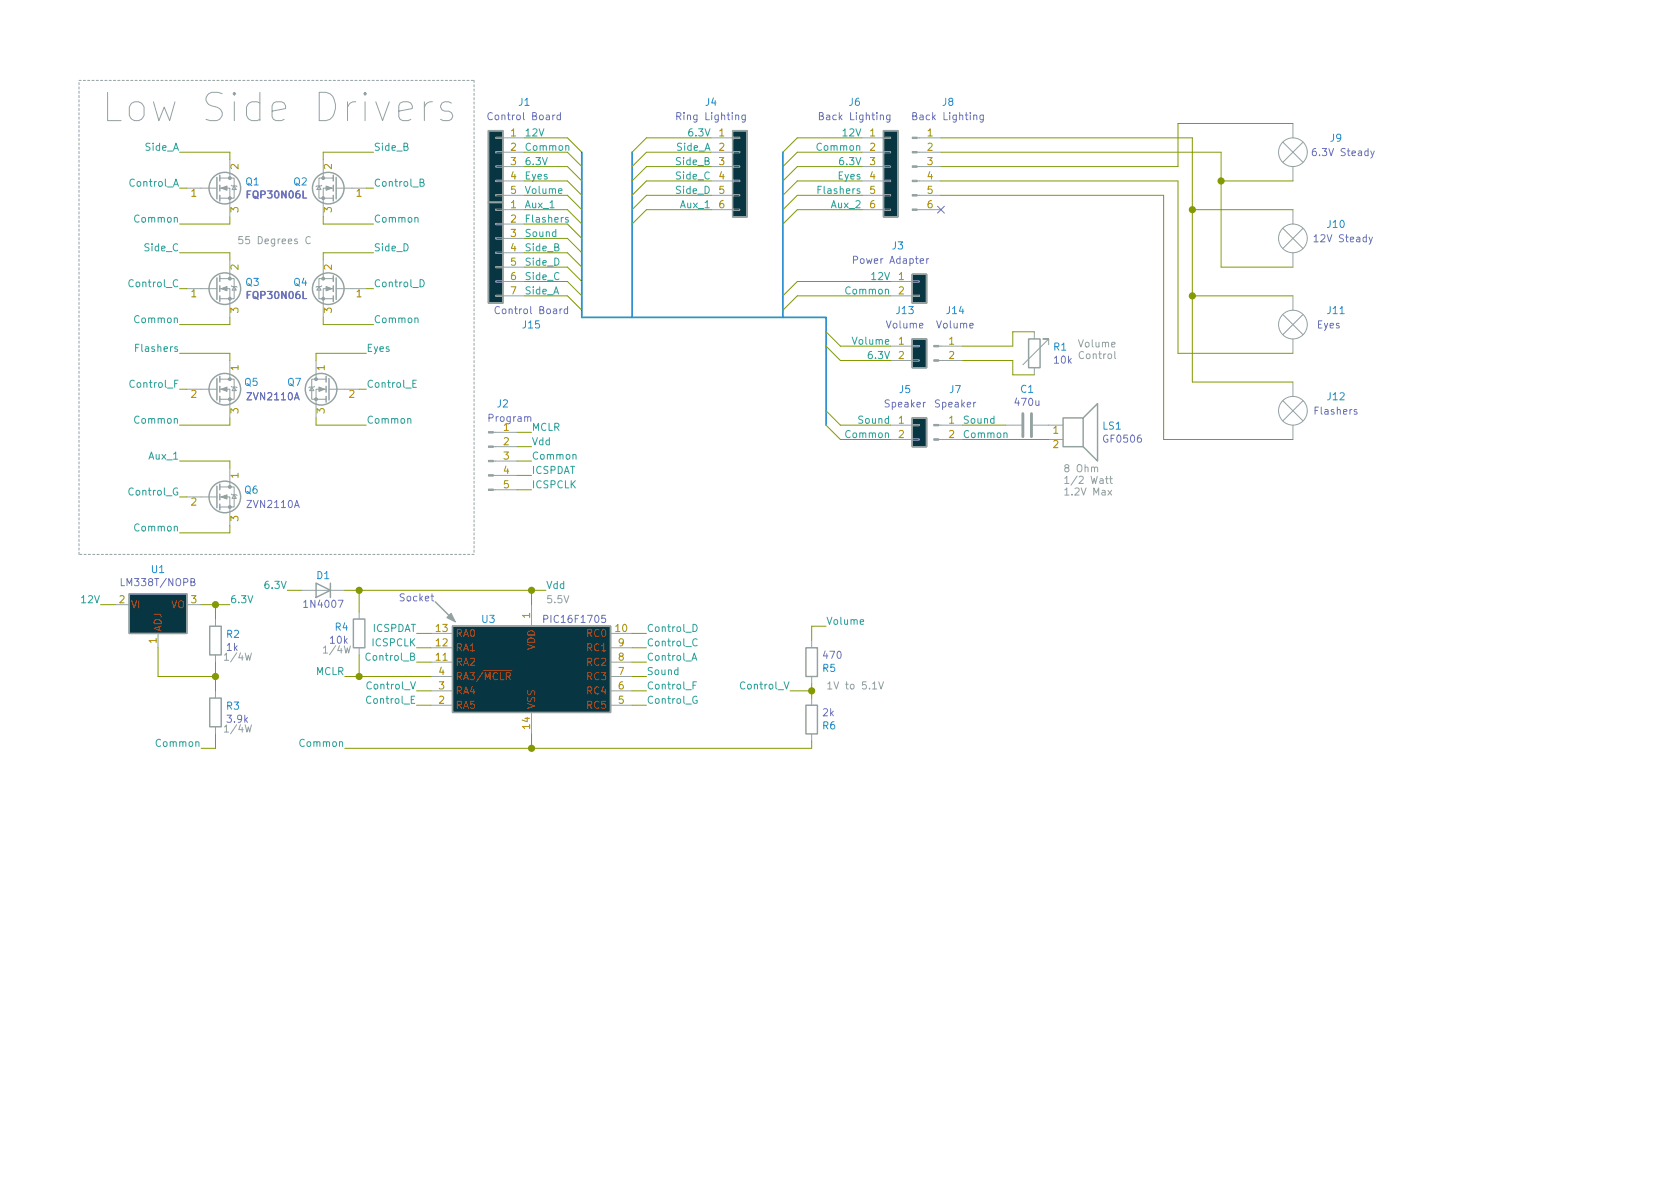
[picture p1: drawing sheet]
<svg xmlns="http://www.w3.org/2000/svg" width="297mm" height="210mm" viewBox="0 0 297 210" stroke-linecap="round" stroke-linejoin="round" font-family="sans-serif">
<g fill="#93a1a1" stroke="#93a1a1" stroke-width=".18">
<path d="M165.1 63.6h.9v.3h-.9z"/>
<path d="M165.1 61.1h.9v.2h-.9z"/>
<path d="M161.3 37h.9v.2h-.9z"/>
<path d="M161.3 34.4h.9v.3h-.9z"/>
<path d="M161.3 31.9h.9v.2h-.9z"/>
<path d="M161.3 29.3h.9v.3h-.9z"/>
<path d="M161.3 26.8h.9v.2h-.9z"/>
<path d="M161.3 24.3h.9v.2h-.9z"/>
<path d="M56.4 68.4l1 .4-1 .4z"/>
<path d="M39.1 51l1-.3v.7z"/>
<path d="M57.7 50.7l1 .3-1 .4z"/>
<path d="M39.1 33.3l1-.4v.7z"/>
<path d="M86.4 86.5h.8v.2h-.8z"/>
<path d="M86.4 83.9h.8v.3h-.8z"/>
<path d="M86.4 81.4h.8v.3h-.8z"/>
<path d="M86.4 78.9h.8v.2h-.8z"/>
<path d="M86.4 76.3h.8v.3h-.8z"/>
<path d="M39.1 87.9l1-.4v.8z"/>
<path d="M165.1 77.6h.9v.2h-.9z"/>
<path d="M165.1 75.1h.9v.2h-.9z"/>
<path d="M57.7 32.9l1 .4-1 .3z"/>
<path d="M79 109.2l.8-.7 .7 1.5z"/>
<path d="M39.1 68.8l1-.4v.8z"/>
<circle cx="55.9" cy="70.6" r=".25"/>
<circle cx="55.9" cy="67.1" r=".25"/>
<circle cx="40.6" cy="52.8" r=".25"/>
<circle cx="40.6" cy="49.3" r=".25"/>
<circle cx="57.1" cy="52.8" r=".25"/>
<circle cx="57.1" cy="49.3" r=".25"/>
<circle cx="40.6" cy="35" r=".25"/>
<circle cx="40.6" cy="31.5" r=".25"/>
<circle cx="40.6" cy="89.7" r=".25"/>
<circle cx="40.6" cy="86.1" r=".25"/>
<circle cx="57.1" cy="35" r=".25"/>
<circle cx="57.1" cy="31.5" r=".25"/>
<circle cx="40.6" cy="70.6" r=".25"/>
<circle cx="40.6" cy="67.1" r=".25"/>
</g>
<g fill="none" stroke="#93a1a1" stroke-width=".18">
<path d="M70.5 19.7l2.4-.5v-.5l-.3-.5-.4-.2h-1l-.5 .2-.2 .5v1.9l.2 .5 .5 .2h1l.4-.2M75 18v3.3M76.5 18a1.27 1.27 0 0 0-1.5 .9M79.8 18.2l-.5-.2h-.7l-.5 .2-.2 .5 .2 .7 .5 .3h.7l.5 .2 .2 .5-.2 .7-.5 .2h-.9l-.5-.2M33 33.3h5.4M38.9 33.3h1.7v5M38.9 31.5h2.5v3.5h-2.5M40.6 28.2v3.3M40.9 32.8l.1 .1h.8l.1 .1M41.4 32.9l.4 .6h-.8zM56.4 32.9l.4 .6h-.8zM56.9 32.8l-.1 .1h-.8l-.1 .1"/>
<path d="M57.1 28.2v3.3M58.9 33.3h-1.8v5M58.9 31.5h-2.5v3.5h2.5M59.4 33.3h5.4M87.6 34.4h1.3v.3h-1.3zM87.6 31.9h1.3v.2h-1.3zM87.6 26.8h1.3v.2h-1.3zM87.6 24.3h1.3v.2h-1.3zM87.6 29.3h1.3v.3h-1.3zM87.6 39.5h1.3v.2h-1.3zM87.6 37h1.3v.2h-1.3zM88.9 37.1h3.8"/>
<path d="M88.9 34.5h3.8M88.9 32h3.8M88.9 29.5h3.8M88.9 26.9h3.8M88.9 24.4h3.8M88.9 39.6h3.8M125.7 37.1h3.8M125.7 34.5h3.8M125.7 32h3.8M125.7 29.5h3.8M125.7 26.9h3.8M125.7 24.4h3.8"/>
<path d="M129.5 34.4h1.3v.3h-1.3zM129.5 37h1.3v.2h-1.3zM129.5 31.9h1.3v.2h-1.3zM129.5 26.8h1.3v.2h-1.3zM129.5 24.3h1.3v.2h-1.3zM129.5 29.3h1.3v.3h-1.3zM152.4 37.1h3.8M152.4 34.5h3.8M152.4 32h3.8M152.4 29.5h3.8M152.4 26.9h3.8M152.4 24.4h3.8"/>
<path d="M156.2 34.4h1.3v.3h-1.3zM156.2 37h1.3v.2h-1.3zM156.2 31.9h1.3v.2h-1.3zM156.2 26.8h1.3v.2h-1.3zM156.2 24.3h1.3v.2h-1.3zM156.2 29.3h1.3v.3h-1.3zM162.2 37.1h4.2M162.2 34.5h4.2M162.2 32h4.2M162.2 29.5h4.2M162.2 26.9h4.2M162.2 24.4h4.2"/>
<path d="M226.8 25.1l3.6 3.6M228.6 21.8v2.6M228.6 29.5v2.5M228.6 37.1v2.5M230.4 25.1l-3.6 3.6M33 51h5.4M38.9 51h1.7v5.1M38.9 49.3h2.5v3.5h-2.5M40.6 46v3.3M40.9 50.5l.1 .2h.8l.1 .1M41.4 50.7l.4 .6h-.8zM54.9 42a.51 .51 0 0 0-.7 0 .51 .51 0 0 0-.1 .6 .46 .46 0 0 0 .2 .5 .46 .46 0 0 0 .6-.1"/>
<path d="M56.4 50.7l.4 .6h-.8zM56.9 50.5l-.1 .2h-.8l-.1 .1M57.1 46v3.3M58.9 51h-1.8v5.1M58.9 49.3h-2.5v3.5h2.5M59.4 51h5.4M87.6 49.7h1.3v.2h-1.3zM87.6 52.2h1.3v.2h-1.3zM87.6 47.1h1.3v.3h-1.3zM87.6 42h1.3v.3h-1.3zM87.6 44.6h1.3v.2h-1.3zM88.9 49.8h3.8"/>
<path d="M88.9 52.3h3.8M88.9 42.2h3.8M88.9 44.7h3.8M88.9 47.2h3.8M157.5 49.8h3.8M157.5 52.3h3.8M161.3 52.2h1.3v.2h-1.3zM161.3 49.7h1.3v.2h-1.3zM182.9 58.7v1.2M226.8 55.6l3.6 3.6M226.8 40.4l3.6 3.5M228.6 44.7v2.5"/>
<path d="M228.6 52.3v2.6M228.6 59.9v2.6M230.4 55.6l-3.6 3.6M230.4 40.4l-3.6 3.5M33 68.8h5.4M38.9 68.8h1.7v5.1M38.9 67.1h2.5v3.5h-2.5M40.6 63.7v3.4M40.9 68.3l.1 .1h.8l.1 .2M41.4 68.4l.4 .7h-.8zM55.1 68.4l.4 .7h-.8zM55.6 68.3l-.1 .1h-.8l-.1 .2"/>
<path d="M55.9 63.7v3.4M57.7 68.8h-1.8v5.1M57.7 67.1h-2.6v3.5h2.6M58.2 68.8h5.3M87.2 79h4.2M87.2 76.4h4.2M157.5 63.7h3.8M157.5 61.2h3.8M157.5 75.2h3.8M157.5 77.7h3.8M161.3 63.6h1.3v.3h-1.3zM161.3 61.1h1.3v.2h-1.3z"/>
<path d="M161.3 77.6h1.3v.2h-1.3zM161.3 75.1h1.3v.2h-1.3zM166 63.7h4.2M166 61.2h4.2M166 75.2h4.2M166 77.7h4.2M177.8 75.2h2.8M182.6 75.2h5.4M182.9 65v1.3M185.4 61v-1.1h-1h1l-4.6 4.6M185.4 77.7h2.6M196.5 60.9l.7-.1-.1-.2-.4-.1-.2 .2 .1 .6h.5"/>
<path d="M197.1 62.1v1.1l.2 .2M226.8 70.9l3.6 3.5M228.6 67.6v2.5M228.6 75.2v2.5M230.4 70.9l-3.6 3.5M33 87.9h5.4M38.9 87.9h1.7v5.1M38.9 86.1h2.5v3.6h-2.5M40.6 82.8v3.3M40.9 87.4l.1 .1h.8l.1 .1M41.4 87.5l.4 .6h-.8zM87.2 86.6h4.2"/>
<path d="M87.2 84.1h4.2M87.2 81.5h4.2M193.5 82.8l.2-.2h.3l.1 .8M195.5 84.7h.4M195.7 84.2v1.1l.2 .2M195.9 86.7l.6 .8M196.2 84.7h.5M196.4 84.2v1.1l.3 .2M196.5 86.7l-.6 .8M20.3 106.9h2.6M27.9 112v2.5M33 106.9h2.6"/>
<path d="M38.1 109.5v1.2M38.1 115.8v1.3M43.4 115.5l.3 1.3 .2-1 .2 1 .3-1.3M53.3 104.4h7.7M57.2 114.6l.4-.4v1.3M57.2 115.5h.7M63.5 108.2v1.3M63.5 114.5v1.3M76.2 112h3.8M76.2 117.1h3.8M76.2 114.5h3.8M76.2 119.6h3.8"/>
<path d="M94 106.9v3.8M107.9 112h3.9M107.9 117.1h3.9M107.9 114.5h3.9M107.9 119.6h3.9M143.5 113.3v1.2M143.5 119.6v1.3M38.1 122.2v1.2M38.1 128.5v1.3M43.4 128.2l.3 1.3 .2-1 .2 1 .3-1.3M76.2 124.7h3.8M76.2 122.2h3.8"/>
<path d="M94 126v3.8M107.9 124.7h3.9M107.9 122.2h3.9M143.5 123.4v1.3M143.5 129.8v1.3M154.3 121.8h.7M155.4 120.6l.4 1.2 .4-1.2"/>
<circle cx="228.6" cy="26.9" r="2.54"/>
<circle cx="228.6" cy="42.2" r="2.54"/>
<circle cx="228.6" cy="57.4" r="2.54"/>
<circle cx="228.6" cy="72.6" r="2.54"/>
</g>
<g fill="none" stroke="#93a1a1" stroke-width=".25">
<path d="M38.4 31.4v3.8M38.9 31v1M38.9 32.8v1M38.9 34.5v1.1M58.9 31v1M58.9 32.8v1M58.9 34.5v1.1M59.4 31.4v3.8M86.4 23.1h2.5v12.7h-2.5zM86.4 35.8h2.5v17.8h-2.5zM129.5 23.1h2.6v15.2h-2.6zM156.2 23.1h2.5v15.2h-2.5z"/>
<path d="M38.4 49.1v3.9M38.9 48.8v1M38.9 50.5v1.1M38.9 52.3v1M58.9 48.8v1M58.9 50.5v1.1M58.9 52.3v1M59.4 49.1v3.9M161.3 59.9h2.5v5.1h-2.5zM161.3 48.5h2.5v5.1h-2.5zM181.9 59.9h2v5.1h-2zM38.4 66.9v3.8"/>
<path d="M38.9 66.5v1.1M38.9 68.3v1M38.9 70.1v1M57.7 66.5v1.1M57.7 68.3v1M57.7 70.1v1M58.2 66.9v3.8M161.3 73.9h2.5v5.1h-2.5zM188 73.9h3.5v5.1h-3.5zM191.5 73.9l2.6-2.5v10.1l-2.6-2.5M38.4 86v3.8M38.9 85.6v1"/>
<path d="M38.9 87.4v1M38.9 89.1v1.1M22.9 105h10.1v7h-10.1zM37.1 110.7h2v5.1h-2zM55.9 103.1l2.5 1.3-2.5 1.3zM58.4 103.1v2.6M62.5 109.5h2v5h-2zM77 106.4l3.3 3.3M80 110.7h27.9v15.3h-27.9zM142.5 114.5h2v5.1h-2zM37.1 123.4h2v5.1h-2zM142.5 124.7h2v5.1h-2z"/>
<circle cx="39.8" cy="33.3" r="2.79"/>
<circle cx="58" cy="33.3" r="2.79"/>
<circle cx="39.8" cy="51" r="2.79"/>
<circle cx="58" cy="51" r="2.79"/>
<circle cx="39.8" cy="68.8" r="2.79"/>
<circle cx="56.8" cy="68.8" r="2.79"/>
<circle cx="39.8" cy="87.9" r="2.79"/>
</g>
<g fill="none" stroke="#6c71c4" stroke-width=".18">
<path d="M99.1 19.9v1.3M99.1 20.4l-.4-.1-.2 .3 .1 .5h.5M131.8 20.3v1.1l-.3 .2-.3-.1M131.8 20.4l-.4-.1-.2 .3 .1 .5h.5M157.4 20.3v1.1l-.3 .2-.3-.1M157.4 20.4l-.4-.1-.3 .3 .2 .5h.5M165.8 36.5l1.2 1.2M167 36.5l-1.2 1.2M173.9 20.3v1.1l-.3 .2-.3-.1M173.9 20.4l-.4-.1-.2 .3 .1 .5h.5M243 26.7l-.4 1.1-.2 .2M100.4 54.7l-.4-.1-.3 .3 .2 .5h.5"/>
<path d="M100.4 54.2v1.3M163.9 45.7v.9M164.2 45.7l-.2 .1-.1 .2M242.7 41.9l-.4 1.2-.2 .1M93.3 73.9l.2-.2h.3l.1 .8M239.9 72.5l-.3-.1-.2 .2 .1 .2 .4 .1v.3h-.5M33.8 102.9h.5l.1-.5-.6-.1v1.3h.4l.3-.3v-.2l-.3-.2M96.1 109.5l.6-.1 .2-.2-.1-.3-.2-.1h-.5v1.3"/>
</g>
<g fill="#073642" stroke="#073642" stroke-width=".18">
<path d="M22.9 105h10.1v7h-10.1z"/>
<path d="M129.5 23.1h2.6v15.2h-2.6z"/>
<path d="M161.3 59.9h2.5v5.1h-2.5z"/>
<path d="M80 110.7h27.9v15.3h-27.9z"/>
<path d="M161.3 73.9h2.5v5.1h-2.5z"/>
<path d="M156.2 23.1h2.5v15.2h-2.5z"/>
<path d="M161.3 48.5h2.5v5.1h-2.5z"/>
<path d="M86.4 23.1h2.5v12.7h-2.5z"/>
<path d="M86.4 35.8h2.5v17.8h-2.5z"/>
</g>
<path d="M180.8 73.1v4.1M182.4 73.1v4.1" fill="none" stroke="#93a1a1" stroke-width=".51"/>
<path d="M89.2 118.6h1.3M89.5 119.6l.6-.1 .1-.5-.2-.1h-.5v1.3M89.8 119.6l.4 .6" fill="none" stroke="#cb4b16" stroke-width=".18"/>
<path d="M14 14.2h69.8M83.8 14.2v83.8M14 98v-83.8M83.8 98h-69.8" fill="none" stroke="#93a1a1" stroke-width=".18" stroke-dasharray=".4 .4"/>
<path d="M102.9 26.9v29.2h43.1v19.1M111.8 26.9v29.2M138.4 26.9v29.2" fill="none" stroke="#268bd2" stroke-width=".3"/>
<g fill="none" stroke="#859900" stroke-width=".18">
<path d="M31.7 26.9h8.9v1.3M31.7 33.3h1.3M40.6 38.3v1.3h-8.9M57.1 38.3v1.3h8.9M64.8 33.3h1.2M66 26.9h-8.9v1.3M92.7 29.5h7.6l2.6 2.5M92.7 32h7.6l2.6 2.5M92.7 24.4h7.6l2.6 2.5M92.7 26.9h7.6l2.6 2.6M92.7 37.1h7.6l2.6 2.5M92.7 39.6h7.6l2.6 2.6"/>
<path d="M92.7 34.5h7.6l2.6 2.6M125.7 29.5h-11.4l-2.5 2.5M125.7 32h-11.4l-2.5 2.5M125.7 24.4h-11.4l-2.5 2.5M125.7 26.9h-11.4l-2.5 2.6M125.7 37.1h-11.4l-2.5 2.5M125.7 34.5h-11.4l-2.5 2.6M152.4 29.5h-11.4l-2.6 2.5M152.4 32h-11.4l-2.6 2.5M152.4 24.4h-11.4l-2.6 2.5M152.4 26.9h-11.4l-2.6 2.6M152.4 37.1h-11.4l-2.6 2.5"/>
<path d="M152.4 34.5h-11.4l-2.6 2.6M166.4 32h41.9v30.5h20.3M166.4 24.4h44.4v43.2h17.8M166.4 26.9h49.5v20.3h12.7M166.4 34.5h39.3v43.2h22.9M210.8 37.1h17.8M215.9 32h12.7M228.6 21.8h-20.3v7.7h-41.9M31.7 44.7h8.9v1.3M31.7 51h1.3M40.6 56.1v1.3h-8.9M57.1 56.1v1.3h8.9"/>
<path d="M64.8 51h1.2M66 44.7h-8.9v1.3M92.7 47.2h7.6l2.6 2.6M92.7 52.3h7.6l2.6 2.6M92.7 49.8h7.6l2.6 2.5M92.7 44.7h7.6l2.6 2.5M92.7 42.2h7.6l2.6 2.5M146 58.7l2.6 2.5h8.9M157.5 52.3h-16.5l-2.6 2.6M157.5 49.8h-16.5l-2.6 2.5M182.9 58.7h-3.8v2.5h-8.9M210.8 52.3h17.8"/>
<path d="M31.7 62.5h8.9v1.2M31.7 68.8h1.3M40.6 73.9v1.3h-8.9M55.9 73.9v1.3h8.9M63.5 68.8h1.3M64.8 62.5h-8.9v1.2M91.4 76.4h2.6M91.4 79h2.6M146 61.2l2.6 2.5h8.9M146 72.6l2.6 2.6h8.9M146 75.2l2.6 2.5h8.9M170.2 63.7h8.9v2.6h3.8"/>
<path d="M170.2 75.2h7.6M170.2 77.7h15.2M31.7 87.9h1.3M31.7 81.5h8.9v1.3M40.6 93v1.2h-8.9M91.4 86.6h2.6M91.4 81.5h2.6M91.4 84.1h2.6M17.8 106.9h2.5M27.9 114.5v5.1h10.2M35.6 106.9h5M38.1 106.9v2.6"/>
<path d="M38.1 117.1v5.1M50.8 104.4h2.5M61 104.4h35.5M61 119.6h15.2M63.5 104.4v3.8M63.5 115.8v3.8M73.7 117.1h2.5M73.7 114.5h2.5M73.7 112h2.5M94 104.4v2.5M111.8 119.6h2.5M111.8 117.1h2.5"/>
<path d="M111.8 114.5h2.5M111.8 112h2.5M146 110.7h-2.5v2.6M38.1 129.8v2.5h-2.5M73.7 124.7h2.5M73.7 122.2h2.5M94 129.8v2.5M111.8 124.7h2.5M111.8 122.2h2.5M139.7 122.2h3.8M143.5 120.9v2.5M143.5 131.1v1.2h-82.5"/>
</g>
<g fill="none" stroke="#2aa198" stroke-width=".18">
<path d="M73.4 38.6l.1-.2 .3 .1 .1 .8M74.3 32.3l.5-.1 .1-.2v-.2l-.6-.1v1.2h.5l.2-.2v-.2l-.3-.2M98.8 33.8l.6-.1-.1-.3h-.4l-.1 .1v.7h.5M100 25.9l.2-.2 .3 .1 .1 .8M100.5 38.5l-.3-.1-.2 .2v.2l.5 .1v.3h-.5M144.6 33.5h.5M145.2 32.9h-.6v1.3M73.4 56.4l.1-.2 .3 .1 .1 .8M74.3 49.4a.64 .64 0 0 1 .7 .7 .64 .64 0 0 1-.7 .6zM24 61.5h.4M24.6 60.9h-.6v1.2M72.1 74.1l.2-.1 .3 .1v.7"/>
<path d="M73 67.8h.4M73.6 67.2h-.6v1.3h.6M177.5 76.7l.2-.2 .3 .1 .1 .8M101.3 80.5l.2-.1h.3l.1 .8M122.4 116.8l.4-1.3 .4 1.3M122.5 116.4h.6M122.5 110.4a.64 .64 0 0 1 .8 .6 .64 .64 0 0 1-.8 .7zM123.3 113.1a.51 .51 0 0 0-.7 0 .51 .51 0 0 0-.1 .6 .46 .46 0 0 0 .2 .5 .46 .46 0 0 0 .6-.1M152.1 110l.6-.1v-.3h-.4l-.2 .1 .1 .7h.5M122.5 121.2h.5M123.1 120.6h-.6v1.2M123.2 123.2a.59 .59 0 0 0-.7 .6 .59 .59 0 0 0 .7 .5l.1-.5h-.3"/>
</g>
<g fill="#859900" stroke="#859900" stroke-width=".25">
<circle cx="94" cy="104.4" r=".51"/>
<circle cx="38.1" cy="119.6" r=".51"/>
<circle cx="210.8" cy="52.3" r=".51"/>
<circle cx="63.5" cy="104.4" r=".51"/>
<circle cx="94" cy="132.3" r=".51"/>
<circle cx="143.5" cy="122.2" r=".51"/>
<circle cx="210.8" cy="37.1" r=".51"/>
<circle cx="215.9" cy="32" r=".51"/>
<circle cx="63.5" cy="119.6" r=".51"/>
<circle cx="38.1" cy="106.9" r=".51"/>
</g>
<text font-size="7" fill="#93a1a1" x="17.8" y="21.6">Low Side Drivers</text>
<g font-size="1.8" fill="#6c71c4">
<text x="86.8" y="21.3">Control Board</text>
<text x="120" y="21.3">Ring Lighting</text>
<text x="145.3" y="21.3">Back Lighting</text>
<text x="161.8" y="21.3">Back Lighting</text>
<text x="232.5" y="27.6">6.3V Steady</text>
<text x="43.9" y="35.1">FQP30N06L</text>
<text x="151.3" y="46.7">Power Adapter</text>
<text x="232.8" y="42.8">12V Steady</text>
<text x="43.9" y="52.9">FQP30N06L</text>
<text x="88" y="55.5">Control Board</text>
<text x="156.8" y="58.1">Volume</text>
<text x="165.7" y="58.1">Volume</text>
<text x="232.9" y="58.1">Eyes</text>
<text x="186.5" y="64.3">10k</text>
<text x="43.9" y="70.8">ZVN2110A</text>
<text x="179.6" y="71.8">470u</text>
<text x="86.5" y="74.6">Program</text>
<text x="156.6" y="72.1">Speaker</text>
<text x="165.5" y="72.1">Speaker</text>
<text x="232.6" y="73.3">Flashers</text>
<text x="195.3" y="78.3">GF0506</text>
<text x="43.9" y="89.8">ZVN2110A</text>
<text x="21.8" y="103.7">LM338T/NOPB</text>
<text x="54.1" y="107.5">1N4007</text>
<text x="70.8" y="106.3">Socket</text>
<text x="58.4" y="113.8">10k</text>
<text x="96.6" y="110.2">PIC16F1705</text>
<text x="40.1" y="115.1">1k</text>
<text x="145.7" y="116.5">470</text>
<text x="40.3" y="127.8">3.9k</text>
<text x="145.5" y="126.7">2k</text>
</g>
<g font-size="1.8" fill="#268bd2">
<text x="91.7" y="18.7">J1</text>
<text x="124.8" y="18.7">J4</text>
<text x="150.2" y="18.7">J6</text>
<text x="166.7" y="18.7">J8</text>
<text x="235.3" y="25.1">J9</text>
<text x="43.5" y="32.8">Q1</text>
<text x="52" y="32.8">Q2</text>
<text x="234.7" y="40.3">J10</text>
<text x="157.8" y="44.1">J3</text>
<text x="43.5" y="50.6">Q3</text>
<text x="52" y="50.6">Q4</text>
<text x="92.5" y="58.1">J15</text>
<text x="158.5" y="55.5">J13</text>
<text x="167.4" y="55.5">J14</text>
<text x="234.7" y="55.5">J11</text>
<text x="186.3" y="62">R1</text>
<text x="43.3" y="68.2">Q5</text>
<text x="50.9" y="68.2">Q7</text>
<text x="159.1" y="69.5">J5</text>
<text x="167.9" y="69.5">J7</text>
<text x="180.5" y="69.5">C1</text>
<text x="234.7" y="70.8">J12</text>
<text x="87.9" y="72.1">J2</text>
<text x="195" y="76">LS1</text>
<text x="43.3" y="87.3">Q6</text>
<text x="26.8" y="101.3">U1</text>
<text x="56" y="102.4">D1</text>
<text x="40.1" y="112.8">R2</text>
<text x="59.3" y="111.5">R4</text>
<text x="85.2" y="110.2">U3</text>
<text x="145.5" y="118.8">R5</text>
<text x="40.1" y="125.5">R3</text>
<text x="145.5" y="129">R6</text>
</g>
<g font-size="1.8" fill="#2aa198">
<text x="25.8" y="26.7">Side_A</text>
<text x="66" y="26.7">Side_B</text>
<text x="92.7" y="26.7">Common</text>
<text x="92.7" y="29.2">6.3V</text>
<text x="92.7" y="24.1">12V</text>
<text x="119.7" y="26.7">Side_A</text>
<text x="119.7" y="29.2">Side_B</text>
<text x="122.1" y="24.1">6.3V</text>
<text x="144.7" y="26.7">Common</text>
<text x="148.8" y="29.2">6.3V</text>
<text x="149.3" y="24.1">12V</text>
<text x="23.2" y="33">Control_A</text>
<text x="66" y="33">Control_B</text>
<text x="92.7" y="31.7">Eyes</text>
<text x="92.7" y="34.3">Volume</text>
<text x="119.7" y="31.7">Side_C</text>
<text x="119.7" y="34.3">Side_D</text>
<text x="145.1" y="34.3">Flashers</text>
<text x="148.3" y="31.7">Eyes</text>
<text x="24.1" y="39.4">Common</text>
<text x="66" y="39.4">Common</text>
<text x="92.7" y="39.4">Flashers</text>
<text x="92.7" y="41.9">Sound</text>
<text x="92.7" y="36.8">Aux_1</text>
<text x="120.4" y="36.8">Aux_1</text>
<text x="147.1" y="36.8">Aux_2</text>
<text x="25.8" y="44.4">Side_C</text>
<text x="66" y="44.4">Side_D</text>
<text x="92.7" y="44.4">Side_B</text>
<text x="92.7" y="47">Side_D</text>
<text x="23.2" y="50.8">Control_C</text>
<text x="66" y="50.8">Control_D</text>
<text x="92.7" y="52.1">Side_A</text>
<text x="92.7" y="49.5">Side_C</text>
<text x="149.8" y="52.1">Common</text>
<text x="154.3" y="49.5">12V</text>
<text x="24.1" y="57.1">Common</text>
<text x="66" y="57.1">Common</text>
<text x="24.5" y="62.2">Flashers</text>
<text x="64.8" y="62.2">Eyes</text>
<text x="151.1" y="61">Volume</text>
<text x="153.8" y="63.5">6.3V</text>
<text x="23.4" y="68.6">Control_F</text>
<text x="64.8" y="68.6">Control_E</text>
<text x="24.1" y="74.9">Common</text>
<text x="64.8" y="74.9">Common</text>
<text x="94" y="76.2">MCLR</text>
<text x="149.8" y="77.5">Common</text>
<text x="152" y="74.9">Sound</text>
<text x="170.2" y="74.9">Sound</text>
<text x="170.2" y="77.5">Common</text>
<text x="26.4" y="81.3">Aux_1</text>
<text x="94" y="83.8">ICSPDAT</text>
<text x="94" y="81.3">Common</text>
<text x="94" y="78.7">Vdd</text>
<text x="23.1" y="87.6">Control_G</text>
<text x="94" y="86.4">ICSPCLK</text>
<text x="24.1" y="94">Common</text>
<text x="14.6" y="106.7">12V</text>
<text x="40.6" y="106.7">6.3V</text>
<text x="47.2" y="104.1">6.3V</text>
<text x="96.5" y="104.1">Vdd</text>
<text x="65.9" y="111.8">ICSPDAT</text>
<text x="114.3" y="111.8">Control_D</text>
<text x="146" y="110.5">Volume</text>
<text x="55.9" y="119.4">MCLR</text>
<text x="65.1" y="116.8">Control_B</text>
<text x="65.9" y="114.3">ICSPCLK</text>
<text x="114.3" y="119.4">Sound</text>
<text x="114.3" y="114.3">Control_C</text>
<text x="114.3" y="116.8">Control_A</text>
<text x="65.2" y="121.9">Control_V</text>
<text x="65.2" y="124.5">Control_E</text>
<text x="114.3" y="121.9">Control_F</text>
<text x="114.3" y="124.5">Control_G</text>
<text x="131.2" y="121.9">Control_V</text>
<text x="27.9" y="132.1">Common</text>
<text x="53.3" y="132.1">Common</text>
</g>
<g font-size="1.8" fill="#b58900">
<text x="42.2" y="29.9" transform="rotate(-90 42.2 29.9)">2</text>
<text x="58.7" y="29.9" transform="rotate(-90 58.7 29.9)">2</text>
<text x="90.3" y="24.1">1</text>
<text x="90.3" y="26.7">2</text>
<text x="90.3" y="29.2">3</text>
<text x="127.2" y="24.1">1</text>
<text x="127.2" y="26.7">2</text>
<text x="127.2" y="29.2">3</text>
<text x="153.8" y="24.1">1</text>
<text x="153.8" y="26.7">2</text>
<text x="153.8" y="29.2">3</text>
<text x="164" y="24.1">1</text>
<text x="164" y="26.7">2</text>
<text x="164" y="29.2">3</text>
<text x="33.8" y="34.8">1</text>
<text x="63" y="34.8">1</text>
<text x="90.3" y="31.7">4</text>
<text x="90.3" y="34.3">5</text>
<text x="127.2" y="31.7">4</text>
<text x="127.2" y="34.3">5</text>
<text x="153.8" y="31.7">4</text>
<text x="153.8" y="34.3">5</text>
<text x="164" y="31.7">4</text>
<text x="164" y="34.3">5</text>
<text x="42.2" y="37.6" transform="rotate(-90 42.2 37.6)">3</text>
<text x="58.7" y="37.6" transform="rotate(-90 58.7 37.6)">3</text>
<text x="90.3" y="36.8">1</text>
<text x="90.3" y="39.4">2</text>
<text x="90.3" y="41.9">3</text>
<text x="127.2" y="36.8">6</text>
<text x="153.8" y="36.8">6</text>
<text x="164" y="36.8">6</text>
<text x="42.2" y="47.7" transform="rotate(-90 42.2 47.7)">2</text>
<text x="58.7" y="47.7" transform="rotate(-90 58.7 47.7)">2</text>
<text x="90.3" y="44.4">4</text>
<text x="90.3" y="47">5</text>
<text x="33.8" y="52.6">1</text>
<text x="63" y="52.6">1</text>
<text x="90.3" y="49.5">6</text>
<text x="90.3" y="52.1">7</text>
<text x="158.9" y="49.5">1</text>
<text x="158.9" y="52.1">2</text>
<text x="42.2" y="55.3" transform="rotate(-90 42.2 55.3)">3</text>
<text x="58.7" y="55.3" transform="rotate(-90 58.7 55.3)">3</text>
<text x="42.2" y="65.5" transform="rotate(-90 42.2 65.5)">1</text>
<text x="57.4" y="65.5" transform="rotate(-90 57.4 65.5)">1</text>
<text x="158.9" y="61">1</text>
<text x="158.9" y="63.5">2</text>
<text x="167.8" y="61">1</text>
<text x="167.8" y="63.5">2</text>
<text x="33.8" y="70.4">2</text>
<text x="61.7" y="70.4">2</text>
<text x="42.2" y="73.1" transform="rotate(-90 42.2 73.1)">3</text>
<text x="57.4" y="73.1" transform="rotate(-90 57.4 73.1)">3</text>
<text x="89.1" y="76.2">1</text>
<text x="158.9" y="74.9">1</text>
<text x="158.9" y="77.5">2</text>
<text x="167.8" y="74.9">1</text>
<text x="167.8" y="77.5">2</text>
<text x="186.2" y="76.7">1</text>
<text x="89.1" y="78.7">2</text>
<text x="89.1" y="81.3">3</text>
<text x="89.1" y="83.8">4</text>
<text x="186.2" y="79.2">2</text>
<text x="33.8" y="89.4">2</text>
<text x="42.2" y="84.6" transform="rotate(-90 42.2 84.6)">1</text>
<text x="89.1" y="86.4">5</text>
<text x="42.2" y="92.2" transform="rotate(-90 42.2 92.2)">3</text>
<text x="21.1" y="106.7">2</text>
<text x="33.8" y="106.7">3</text>
<text x="27.7" y="113.8" transform="rotate(-90 27.7 113.8)">1</text>
<text x="77.1" y="111.8">13</text>
<text x="93.7" y="109.3" transform="rotate(-90 93.7 109.3)">1</text>
<text x="108.9" y="111.8">10</text>
<text x="77.1" y="116.8">11</text>
<text x="77.1" y="114.3">12</text>
<text x="77.6" y="119.4">4</text>
<text x="109.4" y="119.4">7</text>
<text x="109.4" y="116.8">8</text>
<text x="109.4" y="114.3">9</text>
<text x="77.6" y="124.5">2</text>
<text x="77.6" y="121.9">3</text>
<text x="109.4" y="124.5">5</text>
<text x="109.4" y="121.9">6</text>
<text x="93.7" y="128.8" transform="rotate(-90 93.7 128.8)">14</text>
</g>
<g font-size="1.8" fill="#93a1a1">
<text x="41.9" y="43.2">55 Degrees C</text>
<text x="190.5" y="61.4">Volume</text>
<text x="190.5" y="63.5">Control</text>
<text x="188" y="83.5">8 Ohm</text>
<text x="188" y="85.6">1/2 Watt</text>
<text x="188" y="87.6">1.2V Max</text>
<text x="96.5" y="106.7">5.5V</text>
<text x="39.4" y="116.8">1/4W</text>
<text x="58.1" y="115.6">1/4W</text>
<text x="146" y="121.9">1V to 5.1V</text>
<text x="39.4" y="129.5">1/4W</text>
</g>
<g font-size="1.8" fill="#cb4b16">
<text x="23.1" y="107.6">VI</text>
<text x="30.2" y="107.6">VO</text>
<text x="28.6" y="111.8" transform="rotate(-90 28.6 111.8)">ADJ</text>
<text x="80.5" y="112.6">RA0</text>
<text x="103.9" y="112.6">RC0</text>
<text x="80.5" y="117.7">RA2</text>
<text x="80.5" y="115.2">RA1</text>
<text x="94.6" y="115" transform="rotate(-90 94.6 115)">VDD</text>
<text x="103.9" y="117.7">RC2</text>
<text x="103.9" y="115.2">RC1</text>
<text x="80.5" y="125.3">RA5</text>
<text x="80.5" y="122.8">RA4</text>
<text x="80.5" y="120.3">RA3/MCLR</text>
<text x="94.6" y="125.5" transform="rotate(-90 94.6 125.5)">VSS</text>
<text x="103.9" y="125.3">RC5</text>
<text x="103.9" y="122.8">RC4</text>
<text x="103.9" y="120.3">RC3</text>
</g>
</svg>
